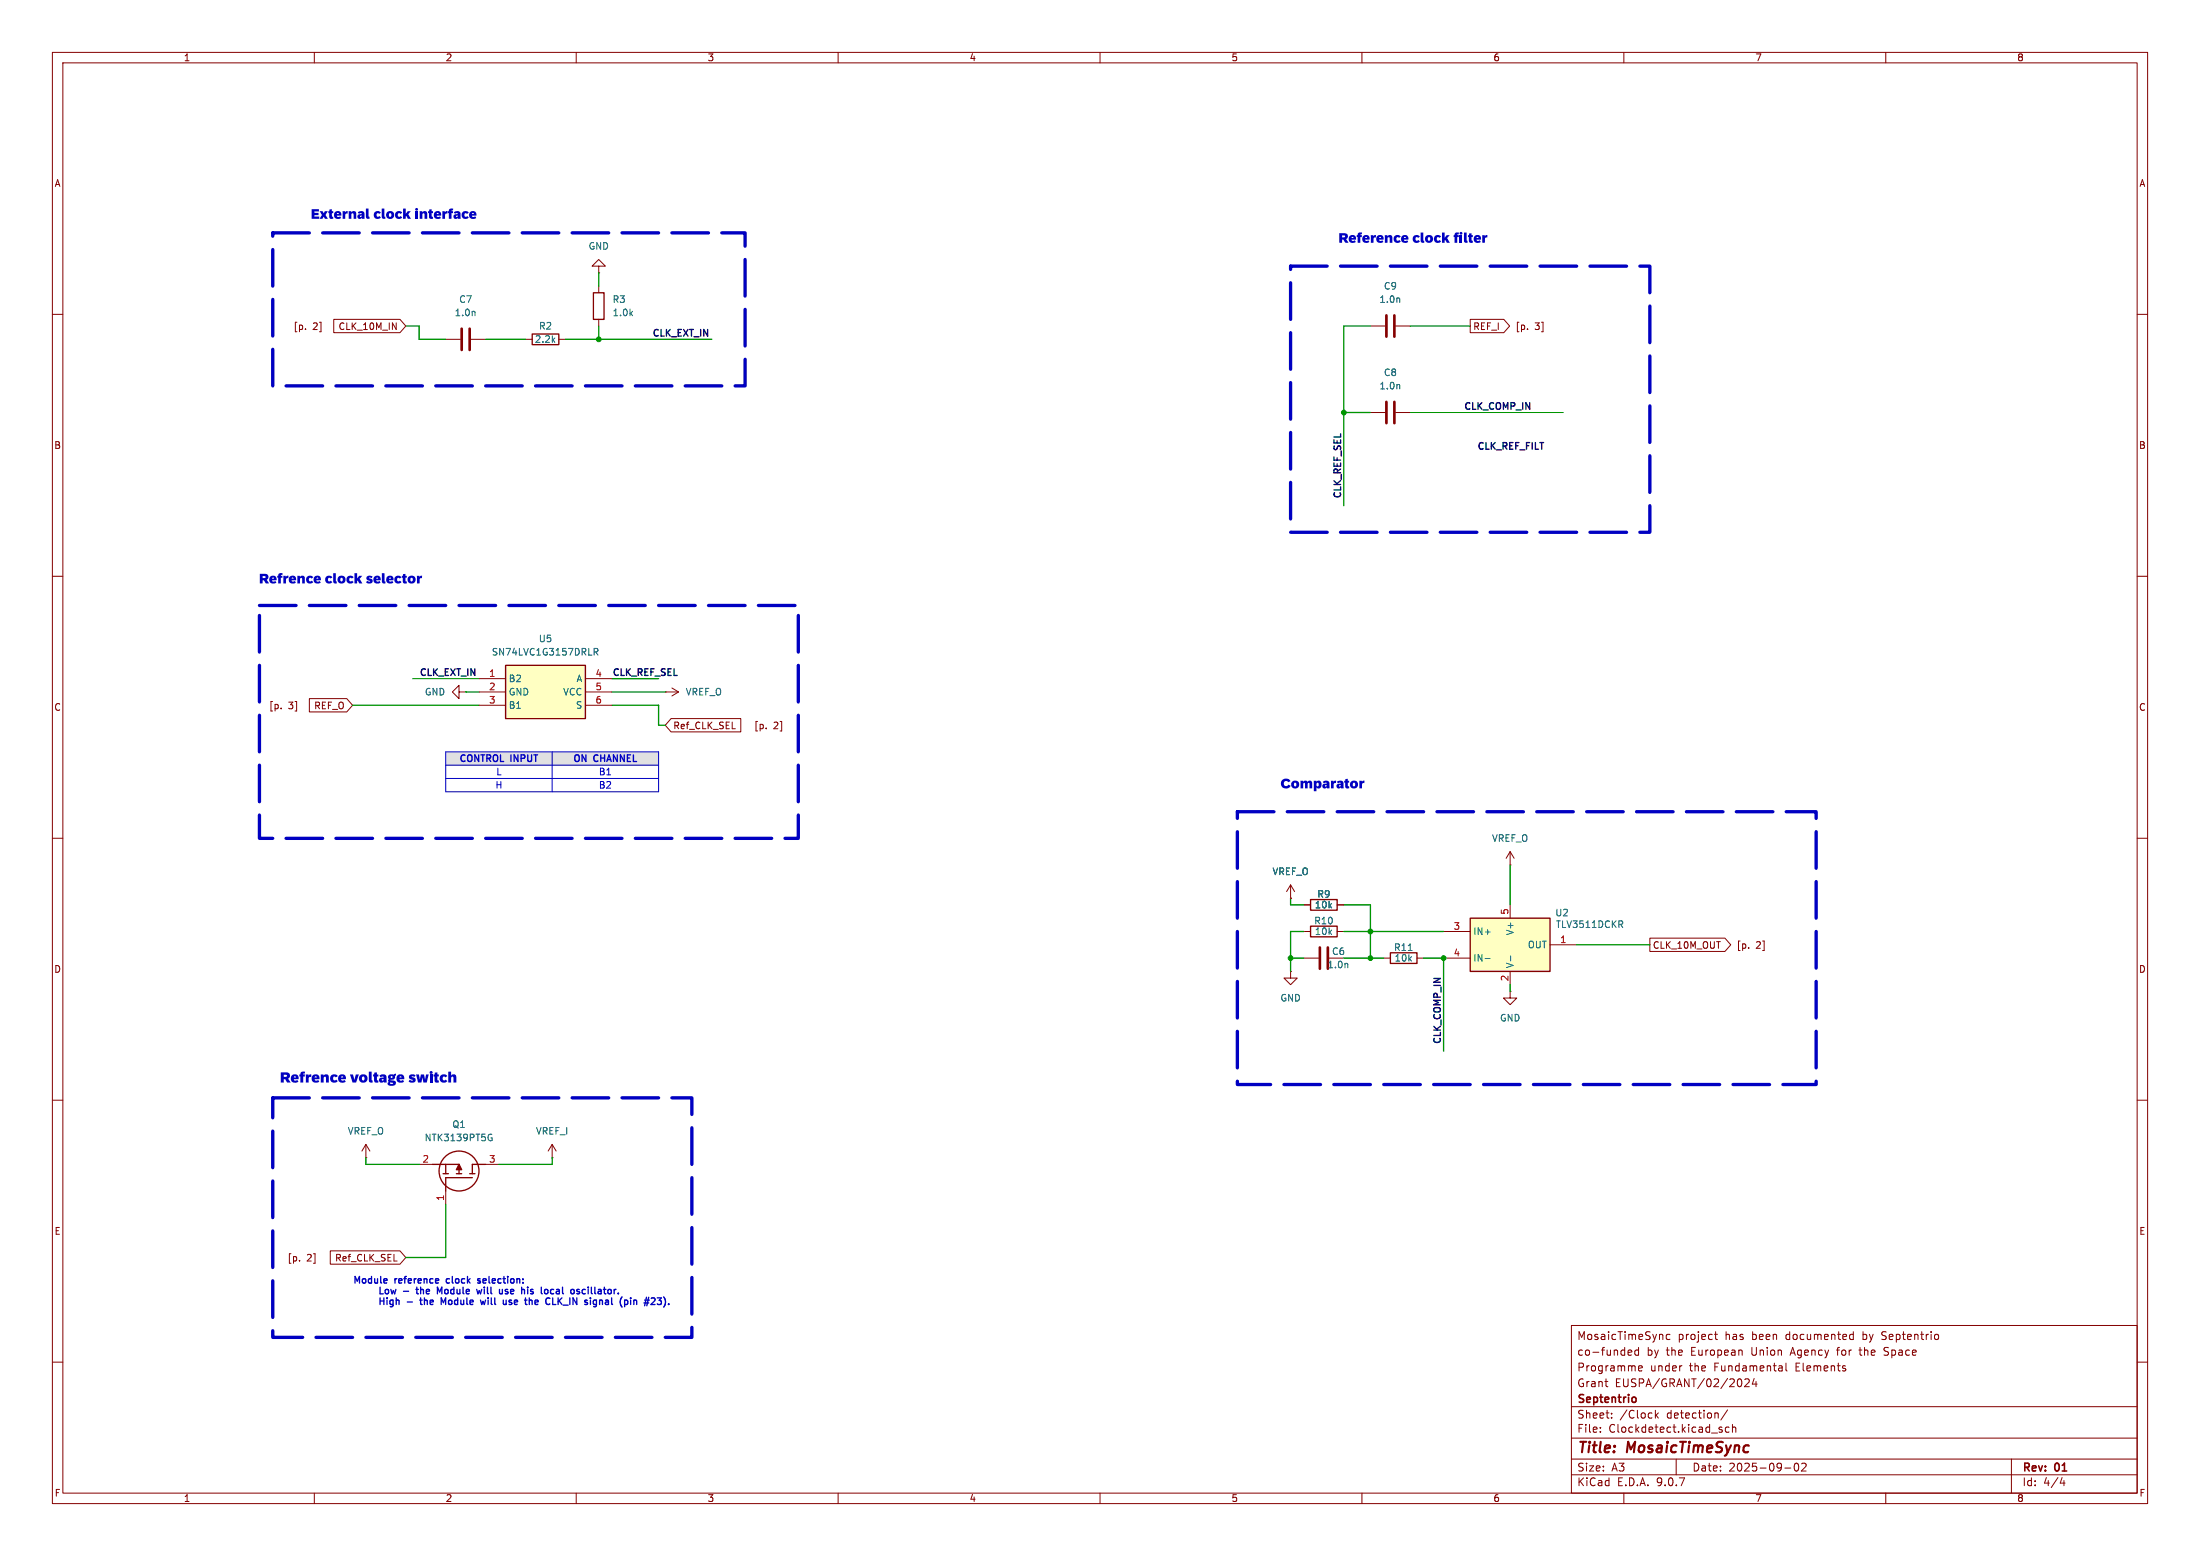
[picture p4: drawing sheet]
<svg xmlns="http://www.w3.org/2000/svg" width="420mm" height="297mm" viewBox="0 0 420 297" stroke-linecap="round" stroke-linejoin="round" font-family="sans-serif">
<g fill="none" stroke="#840000" stroke-width=".19">
<path d="M10 10h400v277h-400zM12 12h396v273h-396zM60 10v2M110 10v2M160 10v2M210 10v2M260 10v2M310 10v2M360 10v2M10 60h2M408 60h2M10 110h2"/>
<path d="M408 110h2M10 160h2M408 160h2M10 210h2M408 210h2M300 253h108v32h-108zM310.9 258.6h.5M310.9 257.8l.4-.1 .2 .3-.7 .2M312.8 257.2v1.5M312.8 257.8l-.4-.1-.3 .3 .1 .6h.6M318.8 254.8l-.4-.1-.3 .3 .1 .6h.6M327.3 254.7h.6"/>
<path d="M327.5 254.2v1.3l.4 .2M353.2 255.6h.6M353.2 254.8h.6M353.8 254.2v1.5M354.9 257.7h.5M359.7 258.6l.5 .1M359.9 257.2l-.2 .3v.3l.2 .1M369.9 254.8l.2 .2-.2 .6M10 260h2M300 278.5h108M300 274.5h108M300 268.5h108"/>
<path d="M305.5 273.2v.2M305.5 272.5v.1M306.4 263.7h.5M306.8 264.7h.1M307.7 270.5v.2M307.7 269.8v.1M312.8 261.2l.7-.2-.1-.2-.4-.1-.2 .2 .1 .7h.5M316 269.2v1.5M316.2 270.1l.4 .6M316.6 269.7l-.6 .6M320 278.5v3M320.9 260.7h.2"/>
<path d="M328.4 272.9l.3 .1 .1 .2-.2 .2h-.3M328.4 272.4l.3 .1M329.8 269.1l-1.3 1.9M330.1 272.5l-.4-.1-.3 .3 .1 .6h.6M330.7 272.5l.2-.1 .4 .1 .1 .9M330.7 271.9v1.5M332 263.2a.8 .8 0 0 1 .5 .7 .8 .8 0 0 1-.5 .8M333.1 263.3l.6-.1 .2 .1v.3l-.9 1.1h.9M334.9 263.1l-.4 1.1h.9M335.2 263.7v1M340.2 260.8v.9M340.2 261.6l-.1 .1"/>
<path d="M340.2 261l-.1 .1M340.9 260.2v1.3l.3 .2M342.7 279.4l.2-.1a.8 .8 0 0 1 .5 .7 .8 .8 0 0 1-.5 .8l-.2-.2-.2-.4zM343.9 279.4l.6-.1 .2 .1 .1 .3-.9 1.1h.9M384 278.5v6.5M408 260h2M60 285v2M110 285v2M160 285v2M210 285v2M260 285v2M300 281.5h108"/>
<path d="M310 285v2M340.7 280.2h1.2M360 285v2M393.7 282l-.4 1.1h.9M394 282.6v1"/>
</g>
<path d="M311.8 266.7l.4 .1 .1 .2v.5l-.5 .2" fill="none" stroke="#840000" stroke-width=".3"/>
<g fill="#e0e0e0">
<path d="M85.1 143.5h20.3v2.6h-20.3z"/>
<path d="M105.4 143.5h20.3v2.6h-20.3z"/>
</g>
<path d="M288.3 189.2v1.3h1.3l-1.3 1.3-1.3-1.3h1.3M288.3 189.2h.1M69.8 218.4l-.7 1.3M69.8 218.4l.8 1.3M69.8 218.4v2.6M69.8 221h.1" fill="none" stroke="#840000" stroke-width=".19"/>
<path d="M280.7 175.3h15.2v10.1h-15.2z" fill="#ffffc2"/>
<path d="M113.3 55.9h2v5.1h-2zM101.6 63.8h5.1v2h-5.1zM250.2 176.8h5.1v2h-5.1zM280.7 175.3h15.2v10.1h-15.2z" fill="none" stroke="#840000" stroke-width=".25"/>
<g fill="none" stroke="#840000" stroke-width=".19">
<path d="M114.3 50.8h1.3l-1.3-1.3-1.3 1.3h1.3v1.3M114.3 52.1h.1M114.3 54.6v1.3M85.1 64.8h2.8M89.9 64.8h2.8M100.3 64.8h1.3M106.7 64.8h1.2M114.3 61v1.2M261.6 62.2h2.8M266.4 62.2h2.8M87.6 132.1v-1.3l-1.2 1.3 1.2 1.3v-1.3h1.3M88.9 132.1h.1"/>
<path d="M127 132.1h.1M127 132.1h2.5M128.3 131.3l1.2 .8M129.5 132.1l-1.2 .7M248.9 177.8h1.3M255.3 177.8h1.2M275.6 177.8h5.1M288.3 165.1h.1M288.3 162.6v2.5M288.3 172.7v2.6M288.3 162.6l-.8 1.2M288.3 162.6l.8 1.2"/>
<path d="M248.9 182.9h2.8M275.6 182.9h5.1M288.3 185.4v2.6M295.9 180.3h5.1M105.4 218.4l-.8 1.3M105.4 218.4l.8 1.3M105.4 218.4v2.6M105.4 221h.1"/>
</g>
<path d="M90.6 59.5l.1 .8M267.2 56.9v.8M309.4 176.4l.4 .6M309.5 175.8l.3 .2-.1 .3-.2 .1M257.2 183.9l.1 .8M283.5 183h1M288.4 182.5v.9" fill="none" stroke="#006464" stroke-width=".19"/>
<path d="M88.1 62.7v4.1M89.7 62.7v4.1M264.7 60.2v4.1M266.2 60.2v4.1M252 180.8v4.1M253.5 180.8v4.1" fill="none" stroke="#840000" stroke-width=".51"/>
<path d="M96.5 127h15.3v10.2h-15.3z" fill="#ffffc2"/>
<g fill="none" stroke="#840000" stroke-width=".25">
<path d="M96.5 127h15.3v10.2h-15.3zM250.2 171.7h5.1v2h-5.1zM265.4 181.9h5.1v2h-5.1zM82.5 222.2h5.1v1.8M84.6 224h1M85.1 222.2v1.8M87.1 224h1M89.7 224h1M90.2 224.8h-5.1v2.5M92.7 222.2h-2.5v1.8"/>
<circle cx="87.6" cy="223.5" r="3.8"/>
</g>
<g fill="none" stroke="#840000" stroke-width=".19">
<path d="M58.3 62.8v.1M63.7 61h12.7l1.1 1.2-1.1 1.3h-12.7zM74.9 61.6l.7 1.3v-1.3M261.6 78.7h2.8M266.4 78.7h2.8M280.7 61h6.4l1.1 1.2-1.1 1.3h-6.4zM291.6 62.8v.1M53.7 135.2v.1M59.1 133.3h7.1l1.1 1.3-1.1 1.3h-7.1zM91.4 129.5h5.1M91.4 132.1h5.1M91.4 134.6h5.1"/>
<path d="M111.8 129.5h5M111.8 132.1h5M111.8 134.6h5M128.1 137.2h13.3v2.5h-13.3l-1.1-1.3zM146.3 139v.1M246.4 171.5h.1M246.4 168.9l-.8 1.3M246.4 168.9l.7 1.3M246.4 168.9v2.6M248.9 172.7h1.3M255.3 172.7h1.2M315 179.1h14.3l1.1 1.2-1.1 1.3h-14.3z"/>
<path d="M246.4 185.4v1.3h1.2l-1.2 1.3-1.3-1.3h1.3M246.4 185.4h.1M264.2 182.9h1.2M270.5 182.9h1.3M333.8 180.9v.1M63.1 238.8h13.3l1.1 1.2-1.1 1.3h-13.3zM80 222.2h2.5M85.1 227.3v2.6M92.7 222.2h2.5M57.2 240.6v.1"/>
</g>
<path d="M267.2 73.5v.7M113.4 124.4h.6l.1-.2v-.3l-.7-.1v1.2M113.7 124.4l.4 .6M268.8 181.4h.8M93.4 216.5h.5M93.7 217.2h.2v.4l-.5 .1" fill="none" stroke="#006464" stroke-width=".19"/>
<path d="M264.7 76.7v4.1M266.2 76.7v4.1" fill="none" stroke="#840000" stroke-width=".51"/>
<path d="M87.6 222.2l.5 1.1h-1z" fill="#840000" stroke="#840000" stroke-width=".25"/>
<path d="M85.1 146.1h40.6M85.1 148.6h40.6M85.1 143.5h40.6v7.6h-40.6zM105.4 143.5v7.6" fill="none" stroke="#0000c2" stroke-width=".19"/>
<g fill="none" stroke="#009600" stroke-width=".25">
<path d="M114.3 52.1v2.5M77.5 62.2h2.5v2.6h5.1M92.7 64.8h7.6M107.9 64.8h28M114.3 62.2v2.6M256.5 78.7h5.1M261.6 62.2h-5.1v34.3M269.2 62.2h11.5M67.3 134.6h24.1M88.9 132.1h2.5M116.8 129.5h8.9M116.8 134.6h8.9v3.8h1.3"/>
<path d="M116.8 132.1h10.2M246.4 171.5v1.2h2.5M248.9 177.8h-2.5v7.6M256.5 177.8h19.1M256.5 172.7h5.1v10.2M288.3 165.1v7.6M246.4 182.9h2.5M256.5 182.9h7.7M271.8 182.9h3.8v17.8M288.3 188v1.2M301 180.3h14M69.8 221v1.2h10.2"/>
<path d="M85.1 229.9v10.1h-7.6M105.4 221v1.2h-10.2"/>
</g>
<path d="M269.2 78.7h29.2M78.7 129.5h12.7" fill="none" stroke="#009600" stroke-width=".19"/>
<g fill="none" stroke="#0000c2" stroke-width=".25">
<path d="M72.6 245.7v1.3h.6M72.6 247.7v1.3M72.6 248.3h.7M73.3 247.7v1.3M73.6 246.2l.3-.1 .3 .3v.3l-.3 .3-.3-.1-.1-.2zM73.9 247.7v.2M73.9 248.2v.8M74.6 246.1l.3 .9 .2-.6 .2 .6 .3-.9M75 248.2v1l-.2 .2h-.3M75 248.2h-.3l-.3 .2 .2 .5h.4M75.6 248.3l.2-.1h.3l.1 .8M75.6 247.7v1.3"/>
<path d="M79.4 246.1h.5M80.1 248.2h.5M84.3 245.7l-.4 .9-.4-.9v1.3M85.1 247.7l-.4 .9-.5-.9v1.3M85.3 244.2v.6M91.7 244.1h-.3l-.2 .1v.2l.5 .2v.3h-.5M92 246.1l-.3 .9-.2-.6-.3 .6M92.7 248.2l-.2 .8-.3-.6-.2 .6M96.4 246.9h.5M96.9 246.2l-.3-.1-.2 .2 .1 .2 .4 .1M97.2 248.9h.5M97.7 248.2h-.3l-.2 .1v.2l.5 .1"/>
<path d="M99.6 245.7v1.3M100.3 247.7v1.1M101 247.7v1.3M101.3 246.9h.5M101.8 246.2l-.3-.1-.2 .2v.2l.5 .1M102.3 248.2l-.2 .1v.5l.2 .2M102.7 248.5l-.6 .1M105.2 246.9h.5M105.2 246.2h.5M105.5 249h.6M106.5 247.7v1.3M106.7 248.3l.6 .7"/>
<path d="M107.3 247.7l-.8 .8M111.7 246.2l-.3-.1-.3 .3 .2 .5h.4M114.5 248.2v.8M114.8 248.2l-.3 .1M121 248.3l.2-.1h.3v.8M121 248.2v.8M125.5 247.7h.8l-.5 .5M126.2 248.3v.6M126.7 247.6a1.46 1.46 0 0 1 0 1.9"/>
</g>
<path d="M259.5 149h.5v.2l.2-.2h.3v.5a.31 .31 0 0 0-.4 0 .31 .31 0 0 0-.1 .3v.7h-.5z" fill="#0000c2"/>
<path d="M52.1 44.5h90.1v29.2h-90.1zM246.4 50.8h68.6v50.8h-68.6zM49.5 115.6h102.9v44.4h-102.9zM236.2 154.9h110.5v52.1h-110.5zM52.1 209.6h80v45.7h-80z" fill="none" stroke="#0000c2" stroke-width=".63" stroke-dasharray="7 2.5"/>
<path d="M246.4 171.5h.1M248.9 172.7h1.3M255.3 172.7h1.2" fill="none" stroke="#840000" stroke-width=".19"/>
<g fill="#009600" stroke="#009600" stroke-width=".19">
<circle cx="246.4" cy="182.9" r=".46"/>
<circle cx="261.6" cy="182.9" r=".46"/>
<circle cx="275.6" cy="182.9" r=".46"/>
<circle cx="114.3" cy="64.8" r=".46"/>
<circle cx="261.6" cy="177.8" r=".46"/>
<circle cx="256.5" cy="78.7" r=".46"/>
</g>
<text font-size="2.8" fill="#0000c2" x="53.4" y="207.4">Refrence voltage switch</text>
<g font-size="2.8" fill="#840000">
<text x="301" y="277.9">Title:</text>
<text x="310.6" y="277.9">MosaicTimeSync</text>
</g>
<g font-size="2.7" fill="#0000c2">
<text x="59.4" y="42.5">External clock interface</text>
<text x="255.5" y="47">Reference clock filter</text>
<text x="49.5" y="112.1">Refrence clock selector</text>
<text x="244.5" y="151.2">Comparator</text>
</g>
<g font-size="2.1" fill="#840000">
<text x="301" y="256">MosaicTimeSync</text>
<text x="320.3" y="256">project</text>
<text x="329.4" y="256">has</text>
<text x="334.6" y="256">been</text>
<text x="341.2" y="256">documented</text>
<text x="356" y="256">by</text>
<text x="359.8" y="256">Septentrio</text>
<text x="301" y="262">Programme</text>
<text x="301" y="259">co-funded</text>
<text x="314.4" y="259">by</text>
<text x="315" y="262">under</text>
<text x="318.2" y="259">the</text>
<text x="322.6" y="262">the</text>
<text x="323" y="259">European</text>
<text x="327.4" y="262">Fundamental</text>
<text x="334.6" y="259">Union</text>
<text x="342.3" y="259">Agency</text>
<text x="343" y="262">Elements</text>
<text x="351.3" y="259">for</text>
<text x="355.7" y="259">the</text>
<text x="360.5" y="259">Space</text>
<text x="301" y="268.2">Septentrio</text>
<text x="301" y="265">Grant</text>
<text x="308.3" y="265">EUSPA/GRANT/02/2024</text>
<text x="301" y="273.7">File:</text>
<text x="301" y="271">Sheet:</text>
<text x="307.1" y="273.7">Clockdetect.kicad_sch</text>
<text x="309.2" y="271">/Clock</text>
<text x="318.2" y="271">detection/</text>
<text x="301" y="281.1">Size:</text>
<text x="307.6" y="281.1">A3</text>
<text x="323" y="281.1">Date:</text>
<text x="330" y="281.1">2025-09-02</text>
<text x="386" y="281.3">Rev:</text>
<text x="392.4" y="281.3">01</text>
<text x="301" y="283.9">KiCad</text>
<text x="308.7" y="283.9">E.D.A.</text>
<text x="316.3" y="283.9">9.0.7</text>
<text x="386" y="283.9">Id:</text>
<text x="390.1" y="283.9">4/4</text>
</g>
<g font-size="1.8" fill="#840000">
<text x="35" y="11.9">1</text>
<text x="85" y="11.9">2</text>
<text x="135" y="11.9">3</text>
<text x="185" y="11.9">4</text>
<text x="235" y="11.9">5</text>
<text x="285" y="11.9">6</text>
<text x="335" y="11.9">7</text>
<text x="385" y="11.9">8</text>
<text x="10.3" y="35.9">A</text>
<text x="408.3" y="35.9">A</text>
<text x="55.9" y="63.2">[p.</text>
<text x="59.7" y="63.2">2]</text>
<text x="64.5" y="63.2">CLK_10M_IN</text>
<text x="281.1" y="63.2">REF_I</text>
<text x="289.2" y="63.2">[p.</text>
<text x="293" y="63.2">3]</text>
<text x="10.3" y="85.9">B</text>
<text x="408.2" y="85.9">B</text>
<text x="10.3" y="135.9">C</text>
<text x="51.3" y="135.6">[p.</text>
<text x="55" y="135.6">3]</text>
<text x="59.9" y="135.6">REF_O</text>
<text x="408.2" y="135.9">C</text>
<text x="128.4" y="139.4">Ref_CLK_SEL</text>
<text x="143.9" y="139.4">[p.</text>
<text x="147.6" y="139.4">2]</text>
<text x="10.3" y="185.9">D</text>
<text x="315.4" y="181.3">CLK_10M_OUT</text>
<text x="331.4" y="181.3">[p.</text>
<text x="335.2" y="181.3">2]</text>
<text x="408.2" y="185.9">D</text>
<text x="10.3" y="235.9">E</text>
<text x="408.3" y="235.9">E</text>
<text x="54.8" y="241">[p.</text>
<text x="58.5" y="241">2]</text>
<text x="63.8" y="241">Ref_CLK_SEL</text>
<text x="10.3" y="285.9">F</text>
<text x="35" y="286.9">1</text>
<text x="85" y="286.9">2</text>
<text x="135" y="286.9">3</text>
<text x="185" y="286.9">4</text>
<text x="235" y="286.9">5</text>
<text x="285" y="286.9">6</text>
<text x="335" y="286.9">7</text>
<text x="385" y="286.9">8</text>
<text x="408.3" y="285.9">F</text>
</g>
<g font-size="1.8" fill="#006464">
<text x="112.3" y="47.9">GND</text>
<text x="87.6" y="58">C7</text>
<text x="116.8" y="58">R3</text>
<text x="263.2" y="58">1.0n</text>
<text x="264.1" y="55.5">C9</text>
<text x="86.7" y="60.6">1.0n</text>
<text x="102" y="65.6">2.2k</text>
<text x="102.8" y="63.1">R2</text>
<text x="116.8" y="60.6">1.0k</text>
<text x="264.1" y="72">C8</text>
<text x="263.2" y="74.5">1.0n</text>
<text x="93.8" y="125.3">SN74LVC1G3157DRLR</text>
<text x="102.8" y="122.8">U5</text>
<text x="97" y="130.4">B2</text>
<text x="110" y="130.4">A</text>
<text x="81" y="132.9">GND</text>
<text x="97" y="132.9">GND</text>
<text x="97" y="135.5">B1</text>
<text x="107.4" y="132.9">VCC</text>
<text x="109.8" y="135.5">S</text>
<text x="130.8" y="132.9">VREF_O</text>
<text x="284.7" y="160.9">VREF_O</text>
<text x="242.8" y="167.2">VREF_O</text>
<text x="250.9" y="173.6">10k</text>
<text x="251.4" y="171.6">R9</text>
<text x="250.8" y="176.6">R10</text>
<text x="250.9" y="178.7">10k</text>
<text x="281.2" y="178.7">IN+</text>
<text x="289.2" y="178.6" transform="rotate(-90 289.2 178.6)">V+</text>
<text x="296.8" y="175.1">U2</text>
<text x="296.9" y="177.3">TLV3511DCKR</text>
<text x="253.3" y="185">1.0n</text>
<text x="254.2" y="182.5">C6</text>
<text x="266" y="181.7">R11</text>
<text x="266.1" y="183.7">10k</text>
<text x="281.2" y="183.7">IN-</text>
<text x="289.2" y="184.9" transform="rotate(-90 289.2 184.9)">V-</text>
<text x="291.6" y="181.2">OUT</text>
<text x="244.3" y="191.4">GND</text>
<text x="286.3" y="195.2">GND</text>
<text x="86.3" y="215.5">Q1</text>
<text x="66.3" y="216.8">VREF_O</text>
<text x="81" y="218">NTK3139PT5G</text>
<text x="102.2" y="216.8">VREF_I</text>
</g>
<g font-size="1.8" fill="#0f0f0f">
<text x="124.5" y="64.3">CLK_EXT_IN</text>
<text x="279.4" y="78.3">CLK_COMP_IN</text>
<text x="281.9" y="85.9">CLK_REF_FILT</text>
<text x="256.1" y="95.2" transform="rotate(-90 256.1 95.2)">CLK_REF_SEL</text>
<text x="80" y="129.1">CLK_EXT_IN</text>
<text x="116.8" y="129.1">CLK_REF_SEL</text>
<text x="275.1" y="199.4" transform="rotate(-90 275.1 199.4)">CLK_COMP_IN</text>
</g>
<g font-size="1.8" fill="#a90000">
<text x="93.3" y="129.3">1</text>
<text x="93.3" y="131.8">2</text>
<text x="113.6" y="129.3">4</text>
<text x="113.6" y="131.8">5</text>
<text x="93.3" y="134.4">3</text>
<text x="113.6" y="134.4">6</text>
<text x="277.4" y="177.5">3</text>
<text x="288" y="174.7" transform="rotate(-90 288 174.7)">5</text>
<text x="277.4" y="182.6">4</text>
<text x="297.7" y="180.1">1</text>
<text x="288" y="187.4" transform="rotate(-90 288 187.4)">2</text>
<text x="80.6" y="222">2</text>
<text x="93.3" y="222">3</text>
<text x="84.8" y="229.3" transform="rotate(-90 84.8 229.3)">1</text>
</g>
<g font-size="1.8" fill="#0000c2">
<text x="87.5" y="145.8">CONTROL</text>
<text x="94.6" y="148.2">L</text>
<text x="97.5" y="145.8">INPUT</text>
<text x="109.2" y="145.8">ON</text>
<text x="113.4" y="145.8">CHANNEL</text>
<text x="114.2" y="148.2">B1</text>
<text x="94.5" y="150.7">H</text>
<text x="114.2" y="150.7">B2</text>
<text x="67.3" y="245.4">Module</text>
<text x="75.4" y="245.4">reference</text>
<text x="85.8" y="245.4">clock</text>
<text x="92.3" y="245.4">selection:</text>
<text x="77.1" y="247.4">-</text>
<text x="77.8" y="249.4">-</text>
<text x="80.1" y="247.4">the</text>
<text x="80.8" y="249.4">the</text>
<text x="84.6" y="247.4">Module</text>
<text x="85.3" y="249.4">Module</text>
<text x="92.7" y="247.4">will</text>
<text x="93.4" y="249.4">will</text>
<text x="97.4" y="247.4">use</text>
<text x="98.2" y="249.4">use</text>
<text x="102.2" y="247.4">his</text>
<text x="102.9" y="249.4">the</text>
<text x="106.4" y="247.4">local</text>
<text x="107.3" y="249.4">CLK_IN</text>
<text x="112.6" y="247.4">oscillator.</text>
<text x="115.3" y="249.4">signal</text>
<text x="122.5" y="249.4">(pin</text>
<text x="127.7" y="249.4">#23).</text>
</g>
</svg>
